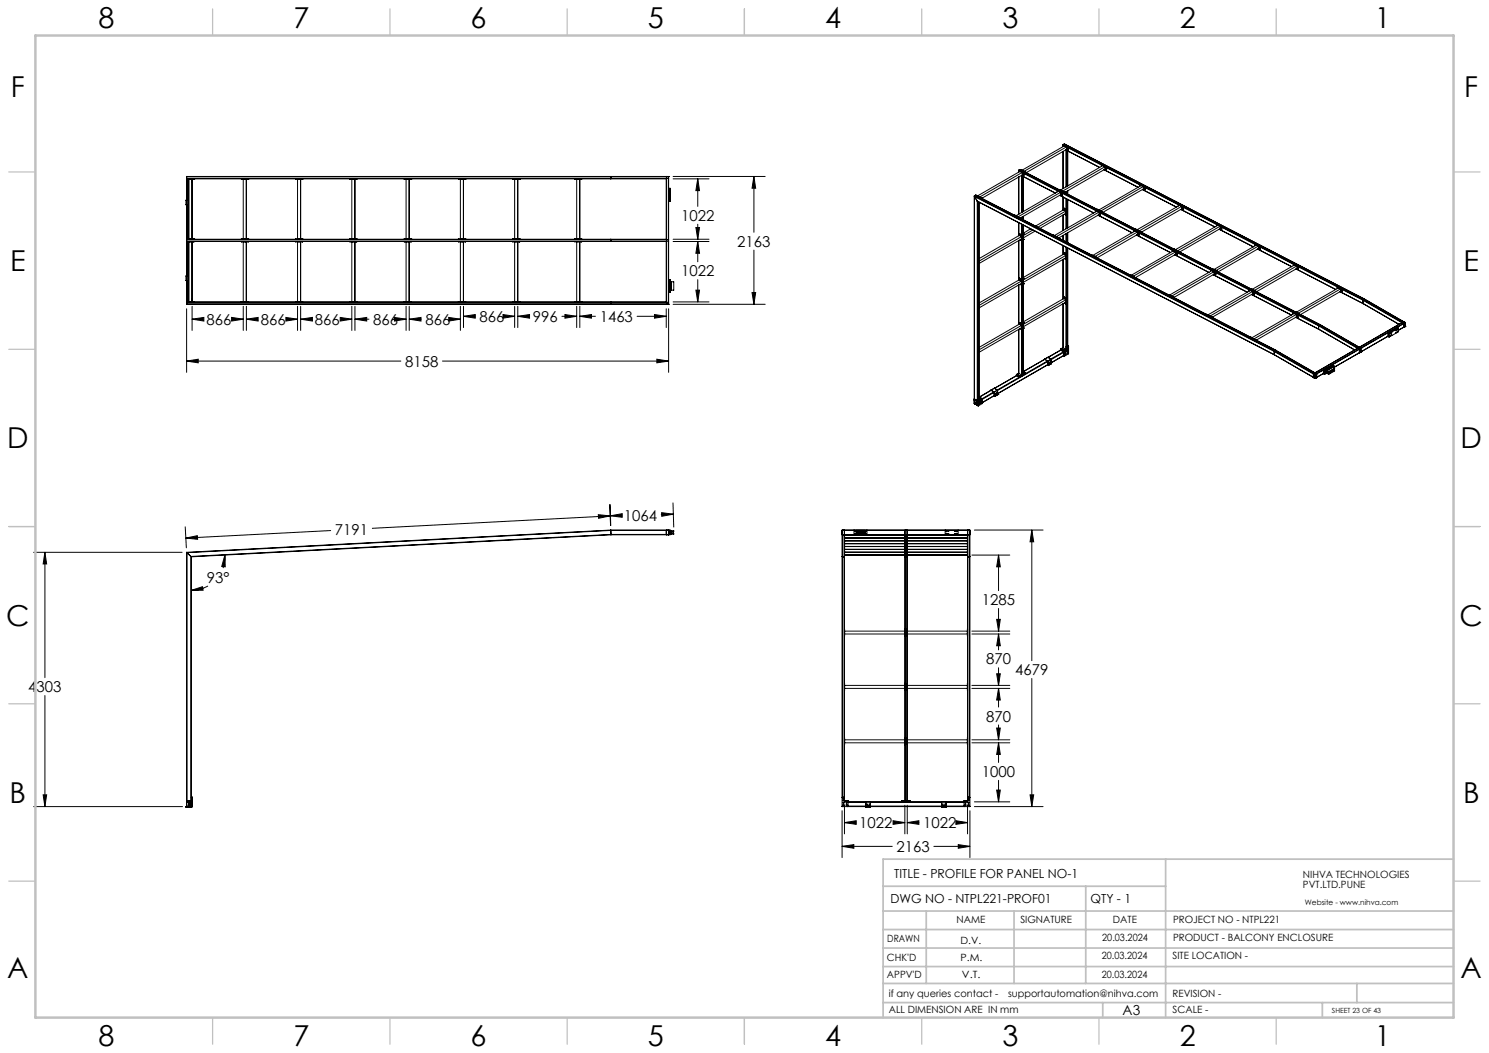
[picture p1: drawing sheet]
<svg xmlns="http://www.w3.org/2000/svg" width="420mm" height="297mm" viewBox="0 0 420 297" stroke-linecap="round" stroke-linejoin="round" font-family="sans-serif">
<g fill="none" stroke="#000" stroke-width=".28">
<path d="M52.5 57.7h.1M52.5 57.8h.5M52.6 49.8v36M52.6 51.4h.4M52.6 50.3l.1 .1M52.6 56.4l.1 1.4M52.6 50.3h136M52.6 49.9h136M52.7 49.8l-.1 .1M52.7 50.4h135.2v17.1h-135.2M52.7 49.8h135.2M52.7 50.4h2"/>
<path d="M52.7 51.4v5M52.7 57.8v8.8M52.8 50.4v.1M53 56.4h-.5v1.3M53 50.5v16.9M53.3 50.5v16.9M54.2 50.5v16.9M54.2 51.4h.1M54.2 50.5h.1M54.2 50.5v.9M54.6 50.4v.1M54.7 50.4h.1"/>
<path d="M68.1 50.4h2M68.1 50.4v.1M68.6 50.5v16.9M69.5 50.5v16.9M70 50.4v.1M70 50.4h.1M83.4 50.4h2M83.4 50.4v.1M83.9 50.5v16.9M84.8 50.5v16.9M85.3 50.4v.1M85.3 50.4h.1"/>
<path d="M98.7 50.4h2M98.7 50.4v.1M99.2 50.5v16.9M100.1 50.5v16.9M100.6 50.4v.1M114 50.4h2M114.1 50.4v.1M114.5 50.5v16.9M115.4 50.5v16.9M115.9 50.4v.1M116 50.4h.1M129.3 50.4h2"/>
<path d="M129.4 50.4v.1M129.9 50.5v16.9M130.7 50.5v16.9M131.2 50.4v.1M131.3 50.4h.1M131.3 50.4v.1M144.6 50.4h2M144.7 50.4v.1M145.2 50.5v16.9M146 50.5v16.9M146.5 50.4v.1M146.6 50.4h.1"/>
<path d="M146.6 50.4v.1M162.1 50.4h2M162.2 50.4v.1M162.7 50.5v16.9M163.5 50.5v16.9M164 50.4v.1M172.3 50.3h.1M172.3 49.9h.1M172.3 49.9v.4M187.9 49.8h.1M188 49.8h.5M188 49.8v36"/>
<path d="M188.5 49.8h.1M188.5 49.8v36M188.6 49.8h.1M188.6 50.3v17.3M188.6 49.8v.1M188.6 49.9v.4M188.6 53.1h.5v3.7h-.5M188.8 53.1v3.7M189.9 49.8h25.9M189.9 50.4h10.1M196.8 50.4v7.8M196.8 50.4l.5 3.4h-1z"/>
<path d="M212.7 49.8v15.7M212.7 49.8l.4 3.3h-1zM274.8 55.3v58.5M274.8 55.2v.2M274.8 55.4v57.4M274.8 55.4l.9 1.3M274.8 55.4l84.6 43.7M274.8 55.2l84.7 43.8M275.2 55.1h.1M275.2 55.1l84.6 43.7M275.2 55.1l-.4 .1M275.2 55.1l84.7 43.7"/>
<path d="M275.3 55.1h.1M275.4 55.1l1.3 .7M275.4 55.1l1.3 .6M275.7 56.7v.1M275.7 56.7v56.6M275.7 56.7l83.7 43.3M275.7 56.8l83.7 43.3M275.8 55.2l11.9-6.9 .6 .3-11.9 7zM275.8 56.9v55.3M276.1 57v55M276.7 55.8h.1M276.7 55.7v.1"/>
<path d="M276.7 55.7l.1 .1M276.8 55.8h.1M287.3 48.1v.5M287.4 48v.2M287.4 49.9l-.1 10.5M287.4 48.2l1.3 .6M287.4 48.2h-.1M287.4 48l84.6 43.8M287.7 47.8h.1M287.7 47.8l84.7 43.8M287.7 47.8l-.3 .2M287.9 47.9l1.3 .6"/>
<path d="M288.1 49.5h.1M288.1 49.5l9.6 4.9M288.1 49.5v10.4M288.3 48l11.9-6.9 .6 .3-11.9 6.9zM288.3 48.6l.1 .8M288.3 49.6v10.3M288.4 49.4l-11.5 6.5M288.4 49.4l.4 .1M288.5 49.1h.1M288.6 49.8v9.9M288.7 49.8v9.9M288.7 48.8v.1"/>
<path d="M288.7 48.8h.1M288.7 48.8l.1 .1M288.8 48.9l-.1 .6M288.8 48.9h-.1M288.8 48.9l9.4 4.9M289.2 48.5v.1M289.2 48.5h.1M289.3 48.6h.1M298.2 53.8v.3M298.2 53.8l1.3 .6M298.2 53.7v.1M298.2 53.7l1.3 .7"/>
<path d="M298.7 53.4v.1M298.7 53.4l1.3 .7M299.1 53.6l12-6.9 .6 .3-12 6.9zM299.2 54.3v.6M299.2 54.9l-11.4 6.6M299.2 54.9l.3 .2M299.3 54.7h.1M299.4 54.6v.1M299.5 54.4l.1 .1M299.5 54.4h.1M299.6 55.1h.1M299.6 54.5v.6"/>
<path d="M299.6 55.1h-.1M299.6 54.5h.1M299.6 54.5l9.4 4.9M299.8 41l.1 .3v-.2M299.9 40.8v.2M299.9 40.9v.1M299.9 42.7v10.5M299.9 55.6v3.7M299.9 40.8l84.6 43.7M299.9 40.9l-.1 .1M299.9 40.9l1.4 .8M299.9 40.9h.1"/>
<path d="M300 54.1l.1 .1M300 54.1h.1M300 59.2l.6 .3-7.9 4.6M300 59.2l-7.9 4.6M300.1 54.2h.1M300.1 58.7l-.1 .5M300.1 58.7l.5 .3M300.2 40.6h.1M300.2 40.6l84.7 43.7M300.2 40.6l-.3 .2M300.4 59.2h.1M300.4 59.1h.1"/>
<path d="M300.6 59v.1M300.6 59h.1M300.6 59.1v1.5M300.6 42.3h.1M300.7 42.3v.1M300.7 42.3l9.5 4.9M300.7 42.3v10.4M300.7 54.1v.4M300.7 56v8.6M300.7 42.4l9.5 4.8M300.8 42.4v10.2M300.8 54v.6"/>
<path d="M300.8 56.1v8.4M300.8 41.4l.1 .7M300.9 42.1l-11.4 6.6M300.9 42.1l.3 .2M301 41.8h.1M301 41.8l.1 .1M301.1 42.6v9.9M301.1 53.8v.9M301.1 56.3v8M301.2 42.6v9.8M301.2 53.8v1M301.2 56.3v8"/>
<path d="M301.2 41.7l.1 .6M301.2 41.7h.1M301.2 42.3h.1M301.3 41.7l9.4 4.9M301.3 41.7l-.1 .6M309 59.3l1.3 .7M309 59.3l1.4 .7M309 59.3v.5M309.6 59.1l1.2 .6M309.6 59.1h-.1M309.6 59v.1M309.6 59l1.3 .7"/>
<path d="M310 59.2l11.9-6.9 .6 .3-12 6.9zM310 59.8v.7M310.7 46.5l1.4 .7M310.7 46.5v.5M310.8 46.5h-.1M310.8 59.7l.1 .1M310.9 59.7h-.1M310.9 59.7v.1M310.9 59.8h.1M311.4 47.9l9.6 4.9M311.7 47.7l-11.4 6.6M311.7 47v.7"/>
<path d="M311.7 47.7l.3 .2M311.8 47.4h.1M311.9 47.4h.1M312 47.2l.1 .1M312.1 47.2h-.1M312.1 47.2v.1M312.1 47.3l10.8 5.5M312.1 47.3l-.1 .6M312.1 47.8l-.1 .1M321.6 52.1l-.1 .4M321.6 52.1h.1M321.6 52.1l1.3 .7"/>
<path d="M322.3 53.4l9.5 5-9.6-4.9M322.5 53.3l-11.4 6.6M322.5 52.6v.7M322.7 53.1h.1M322.7 53v.1M322.9 52.8v.1M322.9 52.9l.1 .5-.5-.1M322.9 52.9h.1M322.9 52.8h.1M322.9 52.9l9.5 4.8M332.3 57.7l.1 .4M332.4 57.7h-.1"/>
<path d="M332.4 57.7l1.3 .7M332.4 57.7h.1M333.1 59.1l9.6 4.9M333.3 58.2v.7M333.3 58.9l-11.4 6.6M333.5 58.6h.1M333.5 58.6l.1 .1M333.7 58.4v.1M333.7 58.4h.1M333.7 58.5l.1 .6M333.8 58.5l9.4 4.9M333.8 58.5v.5l-.5-.1"/>
<path d="M333.8 58.5h-.1M52.5 77.9v1.3h.5M52.5 77.8h.1M52.5 77.8h.5M52.6 68.9l.2 .1M52.6 77.8l.1 1.4M52.7 67.5l-.1 .1h136M52.7 68.2l135.2-.1v17.1h-135.2M52.7 67.5h2M52.7 68.2h2M52.7 69v8.8M52.7 79.2v5"/>
<path d="M52.8 66.6l-.2 .1M52.8 69h.2M52.8 66.6h.2M52.8 67.4v.1M52.8 68.2h.1M53 68.2v16.9M53.3 68.2v16.9M54 68.1v.1M54.2 68.2v16.9M54.6 67.4v.1M54.6 68.2h.1M54.7 67.5h.1"/>
<path d="M68.1 68.2h2M68.1 67.5h2M68.1 67.4v.1M68.1 68.2h.1M68.6 68.2v16.9M69.5 68.2v16.9M70 67.4v.1M70 68.2h.1M70 67.5h.1M83.4 68.2h2M83.4 67.5h2M83.4 67.4v.1"/>
<path d="M83.4 68.2h.1M83.9 68.2v16.9M84.8 68.2v16.9M85.3 67.4v.1M85.3 68.2h.1M85.3 67.5h.1M98.7 68.2h2M98.7 67.5h2M98.7 67.4v.1M98.7 68.2h.1M99.2 68.2v16.9M100.1 68.2v16.9"/>
<path d="M100.6 67.4v.1M100.6 68.2h.1M114 68.2h2M114 67.5h2M114.1 67.4v.1M114.1 68.2h.1M114.5 68.2v16.9M115.4 68.2v16.9M115.9 67.4v.1M115.9 68.2h.1M116 67.5h.1M129.3 68.2h2"/>
<path d="M129.3 67.5h2M129.4 67.4v.1M129.4 68.2h.1M129.9 68.2v16.9M130.7 68.2v16.9M131.2 67.4v.1M131.2 68.2h.1M131.3 67.5h.1M131.3 67.4v.1M131.3 68.2h.1M144.6 68.2h2M144.6 67.5h2"/>
<path d="M144.7 67.4v.1M144.7 68.2h.1M145.2 68.2v16.9M146 68.2v16.9M146.5 67.4v.1M146.5 68.2h.1M146.6 67.5h.1M146.6 67.4v.1M146.6 68.2h.1M162.1 68.1h2M162.1 67.5h2M162.2 67.4v.1"/>
<path d="M162.2 68.1v.1M162.7 68.2v16.9M163.5 68.2v16.9M164 67.4v.1M164 68.1v.1M172.3 68h.1M172.3 67.6h.1M172.3 67.6v.4M188.6 68h-136l.1 .1M188.6 68v17.3M188.6 67.6v.4M188.6 78.8h.5v3.7h-.5"/>
<path d="M188.8 78.8v3.7M189.1 79.5h.9v2.3h-.9M189.3 79.5v2.3M189.9 67.5h10.1M189.9 68.1h10.1M196.3 64.2h1l-.5 3.3zM196.8 63.2v4.3M196.8 68.1v5.7M196.8 78.9v6.3M196.8 68.1l.5 3.3h-1zM212.7 70.6v15.2M286.2 60.7l1.4 .7"/>
<path d="M286.2 60.7h.1M286.6 60.9l12-7 .6 .4-12 6.8zM287.3 62.8v3.7M287.4 67.8v11.2M287.5 78.9l.6 .4-11.9 6.8M287.5 78.9l-11.3 6.6M287.5 66.4l-11.3 6.6M287.5 66.4l.6 .3-11.9 7M287.6 61.4v.1M287.6 66l-.1 .4M287.6 78.5l-.1 .4M287.6 78.5l.4 .2"/>
<path d="M287.6 78.5l.5 .2M287.6 66l.4 .2M287.6 66l.5 .2M287.7 67.7l.3 .2M287.8 78.9h.1M287.8 66.4h.1M287.8 78.8v.1M287.8 66.3v.1M288 78.7l.1 .1M288 78.7h.1M288 66.2l.1 .1M288 66.2h.1"/>
<path d="M288.1 67.8l-.1 .1M288.1 79.9l-11.9 7M288.1 67.4l-11.9 6.9M288.1 66.3h.1M288.1 61.3v.4M288.1 63.2v42.6M288.1 78.8h.1M288.3 61.2v.6M288.3 63.3v42.5M288.6 61v1M288.6 63.5v42.1M288.7 66h.1"/>
<path d="M288.7 67.5h.1M288.7 78.5h.1M288.7 63.5l-.1 42.1M288.7 61v1M290.7 64.6l-2 1.2M291.3 64.9l-2.6 1.5M292 65.2l-3.3 1.9M297.4 66.4l12-6.9 .6 .3-12 6.9zM298.3 67h.1M298.3 66.9v.1M298.3 66.9l.1 .1M298.3 66.9l-1.3-.6 1.3 .7"/>
<path d="M298.4 67h.1M299.9 60.6v4.4M299.9 66.4v1.4M299.9 69.3v2.5M299.9 73.1v11.2M300 71.7l-11.3 6.5M300 71.7l.6 .3-11.9 6.9M300.1 71.3l-.1 .4M300.1 71.3l.5 .2M300.2 73l.4 .2M300.2 60.4l.4 .2M300.4 71.7h.1"/>
<path d="M300.4 71.6h.1M300.6 71.5v1.6M300.6 73.1v.1M300.6 60.6h.1M300.6 72.7l-11.9 6.9M300.6 60.2l-7.3 4.2M300.7 65.9v2.3M300.7 69.7v28.8M300.8 65.8v2.5M300.8 69.8v27.9M301.1 65.6v2.8M301.1 70v27.5"/>
<path d="M301.2 65.6v2.9M301.2 70v27.5M307.9 71.9h-.1M307.9 71.9l1.3 .6M307.9 71.9h.1M308.3 72l11.9-6.9 .6 .3-12 7zM308.5 60l-9.6-4.9 9.6 5M309.1 72.5l.1 .1M309.1 72.5h.1M309.2 72.6h.1M309.7 60.7l9.6 4.9-9.6-4.9M310 60.5l-11.4 6.6"/>
<path d="M310 60.5l.4 .2M310.1 60.3h.1M310.2 60.3h.1M310.3 60l.1 .1M310.3 60h.1M310.4 60.1v.6M310.4 60.1v.5M310.4 60.6v.1M310.4 60.1l9.4 4.9M318.7 77.5l1.3 .6M318.7 77.5h.1M319.8 65v.4"/>
<path d="M319.9 64.9l1.3 .7M319.9 64.9l-.1 .1M320 78.1v.1M320 78.1h.1M320 78.1l.1 .1M320.3 64.7h.1M320.4 64.7l1.3 .6M320.4 64.6v.1M320.5 66.3l9.6 5M320.6 66.3l9.6 4.9M320.7 64.8l12-6.9 .6 .3-12 6.9zM320.8 65.4l.1 .7"/>
<path d="M320.9 66.1l-11.5 6.6M320.9 66.1l.3 .2M321 65.9h.1M321.2 65.6v.1M321.2 65.6h.1M321.2 65.7l9.5 4.9M321.2 65.7v.6M321.2 65.7h.1M321.3 66.2l-.1 .1M321.7 65.3l.1 .1M321.8 65.4h.1M330.7 70.6l1.3 .6"/>
<path d="M330.7 70.6v.3M330.7 70.5v.1M331.2 70.2l1.3 .7M331.2 70.2v.1M331.2 70.2h.1M331.4 71.9l9.6 4.9M331.6 70.4l12-6.9 .5 .3-11.9 6.9zM331.6 71.7l-11.3 6.6M331.6 71l-11.9 6.9M331.6 71v.7M331.6 71l-.6-.3-11.9 6.9M331.6 71.7l.4 .2"/>
<path d="M331.8 71.5h.1M331.8 71.4l.1 .1M332 71.9h.1M332 71.2v.1M332 71.3l.1 .6M332 71.3h.1M332 71.2l.1 .1M332.1 71.9h.1M332.1 71.3l9.4 4.9M332.1 71.9h-.1M332.5 70.9v.1M332.5 70.9l.1 .1"/>
<path d="M332.6 71h.1M341.5 76.1v.4M341.5 76.1l1.4 .8M341.5 76.1h.1M342.1 75.8l1.3 .7M342.2 77.5l9.6 4.9M342.4 76.6l.1 .7M342.5 77.3l-11.4 6.6M342.5 77.3l.3 .2M342.6 77h.1M342.7 77v.1M342.9 77.5h-.1"/>
<path d="M342.9 76.9l9.4 4.9M342.9 76.9v.6M342.9 76.9v.5M342.9 77.4v.1M343.2 63.3v.4M343.2 63.3l1.3 .7M343.3 76.5l.1 .1M343.4 76.5h-.1M343.4 76.5v.1M343.4 76.6h.1M343.9 64.7l9.6 4.9M344.1 63.8l.1 .7"/>
<path d="M344.2 64.5l-11.5 6.6M344.3 64.2h.1M344.5 64l.1 .1M344.6 64.1v.6M344.6 64.1v.5l-.4-.1M344.6 64.1l9.4 4.8M354 68.9l1.3 .7M354 68.9v.4M354.1 68.9h-.1M354.4 69.1l-12 6.9 .6 .3 12-6.9v.7M354.7 70.3l9.6 4.9M354.8 70.2l9.5 5"/>
<path d="M355 70.1l-11.4 6.6M355.1 69.8h.1M355.2 69.8h.1M355.3 69.6l.1 .1M355.3 69.6h.1M355.4 69.7l.1 .5-.5-.1M355.4 69.7h.1M355.4 69.7l9.4 4.8M364.8 74.5v.4M364.8 74.5h.1M364.8 74.5l1.4 .7M365.8 75v.7"/>
<path d="M365.8 75.7l-11.4 6.6M365.8 75.7l.4 .2M366 75.4h.1M366.2 75.2v.1M366.2 75.2h.1M366.2 75.3l.1 .5M366.2 75.8v.1M366.3 75.2l-.1 .1M366.3 75.2v.6M366.3 75.3l18.1 9.4M366.3 75.8l-.1 .1M52.6 87.1v17.9"/>
<path d="M52.6 85.7l.1 .1M52.6 85.7h136M52.6 85.3h136M52.7 85.2l-.1 .1M52.7 85.8h135.2M52.7 85.2h2M52.8 85.1v.1M53 84.2h-.4M54.2 90l3.3-.5v1.1zM54.2 86.4v6.8M54.2 90h2.9M54.2 84.2h.1"/>
<path d="M54.2 85.1h.1M54.2 84.2v.9M54.6 85.1v.1M65.3 89.5l3.3 .5-3.3 .6zM66.5 90h2.1M68.1 85.2h2M68.1 85.1v.1M68.6 86.4v6.8M69.5 90l3.3-.5v1.1zM69.5 90h2.9M69.5 86.4v6.8M70 85.1v.1"/>
<path d="M80.6 89.5l3.3 .5-3.3 .6zM81.8 90h2.1M83.4 85.2h2M83.4 85.1v.1M83.9 86.4v6.8M84.8 90h2.8M84.8 86.4v6.8M84.8 90l3.3-.5v1.1zM85.3 85.1v.1M96 89.5l3.2 .5-3.2 .6zM97 90h2.2M98.7 85.2h2"/>
<path d="M98.7 85.1v.1M99.2 86.4v6.8M100.1 90l3.3-.5v1.1zM100.1 90h4M100.1 86.4v6.8M100.6 85.1v.1M111.3 89.5l3.2 .5-3.2 .6zM113.5 90h1M114 85.2h2M114.1 85.1v.1M114.5 86.4v6.8M115.4 90h3.4"/>
<path d="M115.4 86.4v6.8M115.4 90l3.3-.5v1.1zM115.9 85.1v.1M126.6 89.5l3.3 .5-3.3 .6zM128.2 90h1.7M129.3 85.2h2M129.4 85.1v.1M129.9 86.4v6.8M130.7 86.4v6M130.7 89.2h3.4M130.7 89.2l3.4-.5v1zM131.2 85.1v.1"/>
<path d="M131.3 85.1v.1M141.9 88.7l3.3 .5-3.3 .5zM143.4 89.2h1.8M144.6 85.2h2M144.7 85.1v.1M145.2 86.4v6M146 89.2h3.1M146 86.4v6M146 89.2l3.4-.5v1zM146.5 85.1v.1M146.6 85.1v.1M158.5 89.2h4.2"/>
<path d="M159.3 88.7l3.4 .5-3.4 .5zM162.1 85.2h2M162.2 85.1v.1M162.7 86.4v6M163.5 89.2h4.5M163.5 86.4v6M163.5 89.2l3.3-.5v1zM164 85.1v.1M172.3 85.7h.1M172.3 85.3h.1M172.3 85.3v.4M179.7 89.2h8.2"/>
<path d="M184.6 88.7l3.3 .5-3.3 .5zM187.9 87.1v5.3M187.9 85.8h.1M188 85.8h.5M188.5 85.8h.1M188.6 87.1v17.9M188.6 85.8h.1M188.6 85.7v.1M188.6 85.3v.4M189.9 85.8h25.9M189.9 85.2h10.1M196.3 81.8h1l-.5 3.4z"/>
<path d="M212.1 82.5h1l-.4 3.3zM287.4 80.4v11.1M287.4 92.9v12.4M287.5 91.4l.6 .4-11.9 6.9M287.5 91.4l-11.3 6.6M287.6 91l-.1 .4M287.6 91l.4 .3M287.6 91l.5 .2M287.7 80.2l.3 .2M287.7 92.7l.4 .1M287.8 91.4h.1M288 80.4h.1"/>
<path d="M288 91.3h.1M288.1 91.2l-.1 .1M288.1 92.5l-11.9 6.9M288.1 80.3h.1M288.1 80.3l-.1 .1M288.7 91h.1M288.7 92.5h.1M288.7 80h.1M299.2 98.6h.1M299.1 98.7l.1 .1M299.1 98.5l.1 .3M299.2 98.6l.9 .5"/>
<path d="M299.2 98.4l.8 .6M299.2 98.8l.8 .4M299.2 98.8l-3.6 2M299.5 98.4h-.1l.1 .1M299.5 98.4v.1M299.5 98.4h.1M299.6 98.4l-.1 .1M299.6 98.4v.1M299.9 98.1l-.7 .3M299.9 85.7v12.4M299.9 98.1l.8 .4M300 99h.1"/>
<path d="M300 99.2h.1M300 99v.2M300 99.2l-3.6 2-.8-.4M300 99.2l.1 .1M300 99.2v1.1M300 84.2l.6 .4-11.9 6.9M300 84.2l-11.3 6.6M300 99.4l-3.5 2M300.1 99.1l-.1 .1M300.1 99v.1M300.1 99.1l.1 .1M300.1 83.8l-.1 .4"/>
<path d="M300.1 83.8l.5 .2M300.1 98.7l-.1 .1M300.1 98.7v.1M300.1 99.3h.1M300.1 99.3v1.1M300.1 83.7l.5 .3M300.1 83.7v.1M300.1 98.7h.1M300.2 98.7l-.2 .1M300.2 98.7v.1M300.2 99.2l-.1 .1M300.2 99.3v1.1"/>
<path d="M300.2 99.2h.1M300.2 85.5l.5 .1M300.3 99.2l-.1 .1M300.4 84.2h.1M300.5 99.4v.1M300.5 100h.1M300.5 99.9v.1M300.5 99.3v.1M300.5 99.4h.1M300.5 99.9h.1M300.6 84v1.7M300.6 99.9l-.1 .1"/>
<path d="M300.6 99.4l-.1 .1M300.6 99.3l-.1 .1M300.6 99.3v.1M300.6 99.9h.1M300.6 99.9h-.1M300.6 85.2l-11.9 6.9M300.7 98.5l-.6 .5M300.7 98.7h.1M300.7 97.8l.1 .1M300.7 97.8v.9M300.8 98.7l-.7 .4M300.8 97.8h-.1"/>
<path d="M300.8 98.8l.1 .1M300.8 98.8l-.6 .4M300.8 97.8h.1M300.8 98.7v.1M300.8 97.9l.1 .1M300.8 98.7l.1 .1M300.8 97.9v.8M300.9 98.9l-.6 .3M300.9 98.8v.1M300.9 97.8l-.1 .1M300.9 98v.8M300.9 97.8l.1 .1"/>
<path d="M301 97.9l-.1 .1M301 99.1v.1M301 99.6v.1M301.1 99l-.1 .2M301.1 99.6l-.1 .1M301.1 99.5l-.1 .1M301.1 99l-.1 .1M301.1 98h.1M301.1 98.5v.1M301.1 99.5v.1M301.1 99l.1 .1M301.1 99.5l.1 .1"/>
<path d="M301.1 99.6h.1M301.1 98.4v.1M301.1 97.9v.1M301.1 97.9h.1M301.2 99.6l-.2 .1M301.2 99.6h-.2M301.2 99.1l-.2 .1M301.2 99l-.2 .1M301.2 97.9l-.1 .1M301.2 98.5l-.1 .1M301.2 97.5h.1M301.2 97.5l.1 .1"/>
<path d="M301.2 99v.1M301.2 99.6h.1M301.2 99h-.1M301.2 97.9h.1M301.2 98.5h.1M301.2 97.5l-.4 .3M301.2 98.4l-.1 .1M301.2 98.4v.1M301.3 97.6h.1M301.3 97.6l-.4 .2M301.4 97.7l-.4 .2M301.4 97.7v2.1l-1.1 .6"/>
<path d="M329.5 83.1h.1M329.5 83.1l1.3 .6M329.6 83l-.1 .1M329.9 83.2l12-6.9 .5 .3-11.9 6.9zM330.8 83.7v.1M330.8 83.7l.1 .1M330.9 83.8h.1M340.4 88.6l-.1 .1M340.7 88.8l12-6.9 .6 .3-12 6.9zM341.6 89.3h.1M341.6 89.3l.1 .1M341.7 89.3v.1"/>
<path d="M341.7 89.4h.1M352.3 81.8v.4M352.4 81.7l1.2 .7M352.4 81.7l-.1 .1M352.4 81.7l1.3 .7M352.4 81.7h.1M352.7 95.1h.1M352.8 81.5h.1M352.9 81.4l1.3 .7M352.9 81.4l-.1 .1M353 83.1l11.3 5.8M353.1 95.3l12-6.9 .6 .3-12 6.9z"/>
<path d="M353.2 81.6l12-6.9 .6 .3-12 6.9zM353.3 82.2v.7M353.3 82.9l-11.4 6.6M353.3 82.9l.4 .2M353.4 82.7h.1M353.5 82.7h.1M353.6 82.4l.1 .1M353.7 82.4h-.1M353.7 82.4v.1M353.7 82.5v.6M353.7 83.1h.1M353.7 82.5l18.2 9.4"/>
<path d="M353.7 82.5h.1M353.7 82.5l.1 .5M353.8 83l-.1 .1M354 95.8h.1M354.2 82.1l.1 .1M354.3 82.2h.1M359.4 99.1l11.5 6.7 .1-.2M359.4 99.1v.9M359.5 99l-.1 .1M359.5 99l11.5 6.6M359.8 98.8h.1M359.8 98.8l-.3 .2"/>
<path d="M359.8 98.8l11.5 6.6M364.7 88.2v.4M364.7 88.2l1.3 .7M364.7 88.2h.1M365.3 87.9h.1M365.3 87.9l1.2 .6M365.7 88.7v.7M365.7 89.4l-11.4 6.6M365.7 89.4l.3 .2M365.9 89.1h.1M366 88.9l.1 .1M366 89.6h.1"/>
<path d="M366.1 89v.5M366.1 89h.1M366.1 89l-.1 .6M366.5 88.5v.1M371.9 92.8l.1 .1M371.9 92.8l-6.4-3.3 6.5 3.4M371.9 91.9v.9M371.9 91.9l11 6.3M371.9 92.8l10.2 5.9M372 92.9l10.1 5.8M372 91.8l-.1 .1M372 91.8l11.5 6.6"/>
<path d="M372.3 91.6h.1M372.3 91.6l-.3 .2M372.3 91.6l11.5 6.6M376.8 81.6l-11.2-5.8 11.1 5.9M377.2 81v.4M377.2 81l1.3 .7M377.3 81h-.1M378 82.3l6.5 3.4M378.2 82.2l-11.3 6.5M378.2 81.5l-12 6.9M378.2 81.5v.7M378.2 81.5l-.6-.3-12 6.9"/>
<path d="M378.2 82.2l.3 .1M378.3 81.9h.1M378.4 81.9h.1M378.5 81.7h.1M378.5 82.3h.1M378.6 81.7v.6M378.6 81.7h.1M378.6 81.6l-.1 .1M378.6 81.6v.1M378.6 82.3h.1M378.6 82.3h-.1M383 98.2l-12.1 7-11-6.4"/>
<path d="M383.4 99.5h.1M383.5 99.4h.1M383.5 98.4v1.1M383.5 98.5v.9M383.8 98.2v1.1M383.8 98.3h.1M383.8 99.3h.1M383.8 99.3l-.3 .2M383.8 98.2l-.3 .2M383.8 98.3l-.3 .2M383.9 98.3l-.1 1M383.9 98.2h.1"/>
<path d="M384.4 84.7l.1 .9M384.4 84.7l11 6.3M384.5 85.6v.1M384.5 85.6l10.1 5.9M384.5 84.5l-.1 .2M384.5 85.7l10.1 5.8M384.5 84.5l11.5 6.7M384.8 84.3h.1M384.8 84.3l11.5 6.7M384.8 84.3l-.3 .2M391.5 94.9l-15.3 8.7M391.5 94.9l.3 .2"/>
<path d="M391.7 93.9l-.2-.1v1.1M391.7 93.9v1.1M391.7 93.9l.1 .2M391.8 94.1v1M392 94.7l.2-.1zM392.4 93.8h.2l-.1 .2zM392.5 93.8l-.1 .1M392.5 94.4l-.1 .2M393.7 93.7h.2l-.1 .2zM393.8 93l-.1 .2M393.8 93.7l-.1 .1M394.1 92.4l.1 .1"/>
<path d="M394.1 92.9l.1 .2zM394.2 92.5l-2.5 1.4M394.2 92.5l.2 .1M394.4 92.6v1l-2.6 1.5M394.4 92.6l-2.6 1.5M395.5 91l-12.1 7-11-6.4M396 92.3h.1M396 90.7h-.1M396 92.2h.1M396 90.7l-25.5 14.7M396 90.7l.4 .2M396 91.2v1.1l.4-.3"/>
<path d="M396.3 91h.1M396.3 91v1M396.3 91l-.3 .2v1M396.3 92h.1M396.3 91l-.3 .2M396.3 92l-.3 .2M396.4 90.9v.1M396.4 92h.1M396.4 91h.1M396.4 90.9l-25.5 14.8M396.4 92l-2 1.2 1.6-.9M396.4 91l-20.5 11.9"/>
<path d="M396.4 91v1M52.6 101.8h60.5M52.6 101.8l3.3-.5v1zM124.8 101.8h63.8M185.3 101.3l3.3 .5-3.3 .5zM274.8 113.7l.2 .3M274.8 112.5h.1M274.8 112.7h.1M274.8 112.7v.1M274.8 112.9h.1M274.8 113.8h.1M274.8 112.8v.1"/>
<path d="M274.8 112.5l.9 .5M274.8 112.7l.9 .4M274.8 112.8l.9 .5M274.8 112.8l.8 .4M274.8 112.9l.8 .4M274.8 113.8l.2 .1M275 113.9v.1M275.5 114.2l.1 .1M275.6 113.2l.1 .2M275.6 114.3h.1M275.6 113.3l.1 .1M275.6 113.3l-.8 .5"/>
<path d="M275.7 113h.1M275.7 113.1h.1M275.7 113.3h.1M275.7 114.3h.1M275.7 114.1l-.2 .1M275.7 113.6l-.7 .4M275.7 113.4l-.9 .4M275.7 114.3l.2 .2M275.7 114.3h-.1M275.7 113.1l.1 .1M275.7 112.3l.1 .1M275.7 112.3v.8"/>
<path d="M275.7 113.2v1.1M275.7 113.2l.1 .1M275.7 114.3l.1 .1M275.8 112.2l-.1 .1M275.8 113.1l-.1 .1M275.8 112.2l.2 .1M275.8 114.4h.1M275.8 112.4h.1M275.8 112.4v2M275.9 112.4v2M276 112.3l-.1 .1M276.1 112.4v.1"/>
<path d="M276.1 113h.1M276.1 113.4l.1-.1 .1 .1M276.1 112.9h.1M276.1 112.9v.1M276.1 112.3h.1M276.1 112.3v.1M276.1 112h.2M276.1 113.4v.1M276.1 114h.1M276.1 112l.2 .1M276.1 112l-.3 .2M276.2 112.4l-.1 .1"/>
<path d="M276.2 112.9l-.1 .1M276.2 112.3v.1M276.2 112.8v.1M276.2 112.4h.1M276.2 112.3h.1M276.2 112.9h.1M276.2 111.9l.7 .4M276.2 113.3l-.1 .2M276.2 113.9l-.1 .1M276.2 113.3l-.1 .1M276.2 113.9h.1M276.2 113.3l.1 .1"/>
<path d="M276.2 113.9l.1 .1M276.2 112.3l-.1 .1M276.3 112l-.5 .4M276.3 114h-.2M276.3 113.9l-.2 .1M276.3 113.4l-.2 .1M276.3 112h.1M276.3 113.9v.1M276.3 112l.1 .1M276.3 112.1l.1 .8M276.3 112.1l-.3 .2M276.4 112.9v.1"/>
<path d="M276.4 112.3h.1M276.4 112.4h.1M276.5 112.5h.1M276.5 112.3l.1 .1M276.5 112.3v.2M276.6 112.4h-.2M276.7 113.1v.1M276.7 113.7h.1M276.8 113.6l-.1 .1M276.8 113l-.1 .1M276.8 113.1l-.1 .1M276.8 113.1h.1"/>
<path d="M276.8 113.5v.1M276.8 113.5l.1 .1M276.8 113.6h.1M276.9 112.5h.1M276.9 113.6l-.2 .1M276.9 113.1l-.2 .1M276.9 113l-.2 .1M276.9 112.3l-.5 .3M276.9 112.4v.1M276.9 113v.1M276.9 113.6h.1M276.9 113l-.1 .1"/>
<path d="M276.9 112.5l.1 .1M276.9 112.5l-.5 .3M277 112.6h.1M277 112.6l-.6 .3M277 112.6l.1 1.2-1.2 .6M277 112.6l-.6 .4M277.1 113.5l3.3-1.9zM279.5 110.1h.1M279.5 110.1l-3.2 1.9 3.3-1.9M279.5 110.1l.9 .5M279.6 110.1l.8 .4M280.3 111.7l.2 .1"/>
<path d="M280.3 111.7h.1M280.4 110.5v.2l-3.3 1.9M280.4 110.5l-3.5 2M280.4 110.6h.1M280.4 110.6v1.1M280.5 109.5h.1M280.5 109.5l-1 .6M280.5 109.5l.8 .5M280.5 111.8h.1M280.6 111.8h.1M280.7 110.9h.1M280.7 111.3l.4-.2-.4 .4z"/>
<path d="M280.9 111.2l-.1 .1M280.9 111.2h.1M280.9 111.2l.2 .1M281.2 110.7h.1M281.1 110.7h.1M281.3 110l.1 .1M281.3 110l-.9 .6M281.4 111l14.2-8.2-14.2 8.3M281.4 110.1v1.1M281.4 111.2l.1 .1M281.4 110.1l-1 .5M281.4 111.2l-1 .5"/>
<path d="M281.5 111.3h.1M281.5 111.3l-.9 .5M286.7 105.9l.1 .1M286.7 105.7v.2M286.7 105.9l-6.2 3.6M286.7 106l-6.2 3.5M286.8 105.7l.7 .4M286.8 105.7v.3M286.8 106l.7 .4M287.1 105.5l-.1 .2M287.1 105.5l.1 .1M287.2 105.6l-.2 .1"/>
<path d="M287.2 105.6v.1M287.3 105.2l-.5 .5M287.3 105.3h.1M287.4 105.3l.7 .5M287.5 106.1h.2M287.5 106.4h.2M287.5 106.1v.3M287.5 106.4l-6.2 3.6-.8-.5M287.7 105.9h-.2l.1 .1M287.7 105.9l-.1 .1M287.7 105.9h.1M287.7 106.1v.3"/>
<path d="M287.8 105.9l-.2 .1M287.8 105.9v.1M288.1 105.8h.2M288.6 105.6l-.3 .2M288.7 104.8l.6 .4-1.6 .9M289 105.1l-.1 .2M289 105.1v.1M289 105.2l-.1 .1M289 105.2v.1M289.2 105.4l-1.5 .9-1-.5M289.2 105.4h.1M289.2 105.5l-1.5 .9"/>
<path d="M289.3 105.4l-.1 .1M289.3 105.2l-.1 .3M294.6 101.3h.1M294.6 101.3l-5.9 3.5M294.6 101.3l.9 .5M294.7 101.3l.8 .5M294.7 101.3l-6 3.5M295.4 103l.3 .1M295.5 102.9l.2 .2M295.5 101.8l.1 .1-14.2 8.2M295.5 101.8l-6.2 3.6M295.5 101.8l.1 .1"/>
<path d="M295.6 101.9v1.1l.9-.5M295.6 100.8l-1 .5M295.6 100.8l.9 .5M295.7 103.1h.1M295.8 102.2v.1zM295.8 102.2h.1M295.8 102.5l.4-.2v.2l-.4 .3zM296 102.4l-.1 .2M296.1 102.4l.1 .1M296.3 101.9h.1M296.5 101.3h.1M296.5 101.3l-1 .5"/>
<path d="M296.5 101.3v1.2M296.5 102.5h.1M296.5 101.3l-.9 .6M296.6 102.5h.1M296.6 102.6h.1M296.6 102.5v.1M296.6 102.5l-.9 .6M296.6 102.6l-.9 .5M300 100.3l.2 .1M300 100.3l-3.5 2M300 100.3l.1 .1M300.1 100.4h.1"/>
<path d="M300.2 100.4h.1M359.4 100v.1M359.4 100l11.5 6.7M370.5 105.4v1.1M370.5 105.4h.1M370.5 106.5l.4 .2M370.5 105.4v.1M370.5 106.5h.1M370.5 105.4l.4 .3M370.5 105.5h.1M370.5 105.5v1M370.9 105.7h.1"/>
<path d="M370.9 106.7h.1M370.9 106.6l.1 .1M370.9 105.7v1M371 106.7h.1M371.3 105.4v1.1M371.3 105.5h.1M371.3 105.5l-.4 .2M371.3 106.5h.1M371.3 106.5l-.3 .2M371.3 105.4l-.3 .2M371.4 105.4h.1M371.4 105.5l-.1 1"/>
<path d="M373.3 105.4l-1.9 1.1M373.3 105.4l.2 .1M373.3 105.3l-2.4 1.4M373.5 104.5l-.2-.2v1.1M373.5 104.5v1M373.5 105.5l.2 .1M373.5 104.5l.2 .1M373.7 104.6v1M373.9 104.6v.1zM374.2 105h.1M374.2 104.3v.7M374.2 105v.3"/>
<path d="M374.2 104.3l.1 .1M374.2 105.3l.1 .1M374.2 105.3l-.5 .3M374.3 104.4v.1M374.3 105.4l.5 .2M374.3 104.5l.5 .3M374.3 105.3h.1M374.6 105h.1M374.6 105l-.3-.1 .3 .3M374.6 105.2l.1 .1M374.7 105.3l.1 .1M374.8 104.8v.2"/>
<path d="M374.8 105.4v.2M374.8 105h-.1M375.9 102.9l-5 2.8M375.9 102.9l.3 .2M375.9 103.5l.2-.1-.1 .1M375.9 103.5l-1.6 .9M375.9 103.5h.1M375.9 103.5l-1.7 .8M376 103.5l-1.7 1M376 103.5l.4 .3M376 103.5h.1M376.1 103l-2.6 1.5"/>
<path d="M376.1 104.2l.2 .1M376.2 103.1l-2.5 1.5M376.2 103.1v.6M376.3 104.3h.1M376.3 104.3l-1.7 .9M376.3 104.3l-1.6 1M376.3 104.3l.1 .1M376.4 103.8l-1.6 1M376.4 103.8v.2l-1.6 1M376.4 104.4v.2l-1.6 1M376.4 104.4l-1.6 1M9.5 155.8h41.9"/>
<path d="M12.7 155.8v35.3M12.7 155.8l.5 3.3h-1zM52.2 148.6l.4 5.9M52.4 151.8l3.3-.7v1zM52.6 155.8l.1 .1M52.6 155.8v71.8M52.7 155.9v69.9M52.7 155.9l1.1 1M53.8 156.9l.2 .2M53.8 156.9v68.9M54 157.1v67.7M63.4 156.6l.1 3.3-1-.1z"/>
<path d="M63.4 156.6l-.1 1.8-.4 1.8M93.3 149.6l-40.9 2.2M168.8 145.2l3.3 .3-3.3 .7zM171.9 142.3l.3 5.9M172.1 145.5l-67.1 3.5M172.1 142.3l.2 5.9M172.2 145.5l3.3-.6v1zM172.3 149.5v.1M172.3 149.5l16.3 .1M172.3 149.6h16.3M172.3 149.6l-119.6 6.3M172.3 149.5l-119.7 6.3"/>
<path d="M172.3 149.6v1.1M172.3 150.7v.1M172.3 150.7h16.3M172.3 150.7l-118.5 6.2M172.3 150.8l-118.3 6.3M174.8 145.4l-2.6 .1M186.6 144.6l3.3 .4-3.2 .6zM187.9 149.6v1.2M188 150.8h.1M188 149.6h.6M188 149.5l-.1 .1M188.5 149.5l.1 .1"/>
<path d="M188.6 150.8h.1M188.6 149.6v1.2M188.6 149.5h.5v1.3h-16.8M188.8 149.5v1.3M189.1 150.7l.1 .1M189.2 149.9h.1M189.2 150.4h.1M189.2 150.8h.1M189.2 149.6h.1M189.2 149.6h-.1M189.2 150.4l-.1 .1M189.3 149.6h.1"/>
<path d="M189.4 149.6l.6 .1-.1 .3-.3-.1-.2 .2 .1 .3 .4-.1 .1 .4h-.6M189.4 150.7l-.1 .1M189.8 141.8l.2 6.9M189.9 145l-3.4 .1M237.5 150.8h.1M237.5 149.6h36.1M237.5 156.9l.6 .2M237.5 150.7l.1 74.1M237.5 149.6v1.2M237.5 150.8v76.6M237.5 150.8h3.4M237.5 150.8h36.1"/>
<path d="M237.6 149.5l-.1 .1M237.6 149.6v1.2M238.1 157.1l.1-.2zM238.1 149.5v75.3M238.1 149.6v1.2M238.2 150.8v75.2h.9M238.2 155.8h17M238.2 155.7h17M238.2 153.4h17M238.2 153.3h17M238.2 152.6h17M238.2 152.5h17"/>
<path d="M238.2 150.9h17M238.2 151h17M238.2 155h17M238.2 154.9h17M238.2 154h.1M238.2 154.1h.1M238.2 154.2h.1M238.2 155.6h.1M238.2 156.4h.1M238.2 156.5h.1M238.2 156.6h.1M238.2 152.4h.1"/>
<path d="M238.2 154.8h.1M238.2 153.2h.1M238.2 151.6h.1M238.2 151.7h.1M238.2 151.8h.1M238.2 156.5h17M238.2 154.1h17M238.2 151.7h17M238.3 150.8v.2M240.9 149.5v1.3M241.5 150h.1M241.5 150.3h.1"/>
<path d="M241.5 150v.3M241.5 150h2.4M241.5 150.3h2.4M241.5 150.4h2.4M241.5 150v-.4h2.4v.4M241.5 150.3v.4l2.4 .1v-.5M241.5 150.7h2.4M241.5 149.9h2.4M241.5 149.7h2.4M243.9 150h.1M243.9 150.3h.1M243.9 150v.3"/>
<path d="M244.5 150.8h22.1M244.5 149.5v1.3M255.2 150.8v5.8M255.2 154h.1M255.2 154.1h.1M255.2 154.2h.1M255.2 155.6h.1M255.2 156.4h.1M255.2 156.5h.1M255.2 152.4h.1M255.2 154.8h.1M255.2 153.2h.1"/>
<path d="M255.2 151.6h.1M255.2 151.7h.1M255.2 151.8h.1M255.2 156.9l.1 .2zM255.2 150.8v75M255.3 149.5v76.3M255.3 149.6v1.2M255.3 157.1h.5M255.8 149.5v76.3M255.8 149.6v1.2M255.8 157.1h.1M255.9 155.8h17"/>
<path d="M255.9 155.7h17M255.9 153.4h17M255.9 153.3h17M255.9 152.6h17M255.9 152.5h17M255.9 150.9h17M255.9 151h17M255.9 155h17M255.9 154.9h17M255.9 154h.1M255.9 154.1h.1M255.9 154.2h.1"/>
<path d="M255.9 155.6h.1M255.9 156.4h.1M255.9 156.5h.1M255.9 156.6h.1M255.9 152.4h.1M255.9 154.8h.1M255.9 153.2h.1M255.9 151.6h.1M255.9 151.7h.1M255.9 151.8h.1M255.9 156.5h17M255.9 150.8v75"/>
<path d="M255.9 154.1h17M255.9 151.7h17M266.6 149.5v1.3M269.8 150.5l.1 .1zM270.3 150.8h3.3M270.3 149.5v1.3M272.9 150.8v75.2h-.9M272.9 154h.1M272.9 154.1h.1M272.9 154.2h.1M272.9 155.6h.1M272.9 156.4h.1"/>
<path d="M272.9 156.5h.1M272.9 156.6h.1M272.9 152.4h.1M272.9 154.8h.1M272.9 153.2h.1M272.9 151.6h.1M272.9 151.7h.1M272.9 151.8h.1M272.9 156.9l.6 .2M273 149.5v75.3M273 149.6v1.2M273.5 157.1l.1-.2z"/>
<path d="M273.5 149.5l.1 .1M273.5 149.6v1.2M273.6 150.8h.1M273.6 150.7l-.1 74.1M273.6 149.6v1.2M273.6 150.8v76.6M274.1 156.6h10.7M274.8 149.5h19.4M281.7 156.6v10M281.7 156.6l.5 3.3h-1.1zM291 149.5v36.8M291 149.5l.6 3.3h-1.1z"/>
<path d="M54 166.5l3.1-1 .2 1zM58.7 165.3l-2.1 .9-2.6 .3M238.2 177.4h.1M238.2 177.5h.1M238.2 179.3h.1M238.2 179.4h.1M238.2 178h17M238.2 178.8h17M255.2 177.5h.1M255.2 179.3h.1M255.2 177.4v2M255.9 177.4h.1"/>
<path d="M255.9 177.5h.1M255.9 179.3h.1M255.9 179.4h.1M255.9 178h17M255.9 178.8h17M272.9 177.4h.1M272.9 177.5h.1M272.9 179.3h.1M272.9 179.4h.1M274.1 178h10.7M274.1 178.8h10.7M281.1 174.7h1.1l-.5 3.3z"/>
<path d="M281.7 171.6v6.4M281.7 178.8v4.5M281.7 178.8l.5 3.3h-1.1zM12.7 196.2v31.3M238.2 194.7h.1M238.2 192.8h.1M238.2 193.3h17M238.2 194.2h17M255.2 194.7h.1M255.2 192.8h.1M255.2 192.8v1.9M255.9 194.7h.1"/>
<path d="M255.9 192.8h.1M255.9 193.3h17M255.9 194.2h17M272.9 194.7h.1M272.9 192.8h.1M274.1 193.3h10.7M274.1 194.2h10.7M281.1 190h1.1l-.5 3.3zM281.7 188.3v5M281.7 194.2v5.2M281.7 194.2l.5 3.2h-1.1zM291 191.4v36.1"/>
<path d="M238.2 210h.1M238.2 208.2h.1M238.2 208.1h.1M238.2 210.1h.1M238.2 208.7h17M238.2 209.5h17M255.2 210h.1M255.2 208.2h.1M255.2 208.1v2M255.9 210h.1M255.9 208.2h.1M255.9 208.1h.1"/>
<path d="M255.9 210.1h.1M255.9 208.7h17M255.9 209.5h17M272.9 210h.1M272.9 208.2h.1M272.9 208.1h.1M272.9 210.1h.1M274.1 208.7h10.7M274.1 209.5h10.7M281.1 205.3h1.1l-.5 3.4zM281.7 204.5v4.2M281.7 209.5v5.5"/>
<path d="M281.7 209.5l.5 3.3h-1.1zM9.5 227.5h42M12.2 224.2h1l-.5 3.3zM52.5 227.6h.1M52.5 227.6h.7M52.6 225.8h.1M52.7 226h.1M52.6 226.2h.1M52.6 227.4l.4 .1-.3-.1v-1.2h1.2v1.2l-.3 .1 .4-.1M52.7 226.2h-.1M52.7 226h1.3M52.7 226.2h1.2"/>
<path d="M52.7 225.8h1.2M52.7 225.8v.4M52.7 226.2l-.1 .1M53.1 227.5h.1M53.1 227.2h.1M53.1 227.2v.4M53.2 226.7h.1M53.2 226.9h.1M53.2 227.2v.3M53.2 227.5h.1M53.2 227.2h.1M53.2 226.6h.1"/>
<path d="M53.2 227.1h.1M53.2 227h.1M53.2 226.6v.3M53.2 226.9v.2M53.2 226.8h.1M53.2 227.2v-.8h.2v1.2M53.2 226.6h.2M53.2 227.1h.2M53.2 227.6h.1M53.2 226.9h.2M53.4 227.6h.1M53.4 227.5h.1"/>
<path d="M53.4 226.6h.1M53.4 227.1h.1M53.4 226.9h.1M53.4 226.6v.3M53.4 226.9v.2M53.4 227.6h.7M53.4 226.7h.1M53.4 226.8h.1M53.4 227.2v.3M53.4 227.2h.1M53.8 226.2l.2 .1M53.9 225.8h.1"/>
<path d="M53.9 226.2h.1M53.9 225.8v.4M54 224.8l.2 .1M54 225.9v.1M54 224.8v.1M54 227.4v.1M54 226v.1M54 226h.1M54 224.9h.2M54 227.4h.2M54 225.9h.1M54 224.9v1"/>
<path d="M54 226.1v1.3M54 227.5v.1M54 226.1h.1M54.1 227.6h.1M54.1 224.9h.1M54.1 227.4h.1M54.1 224.9v2.5M54.2 227.4l-.2 .1M54.2 224.9v2.5M237.5 228.7v13.2M237.5 238.7h14.2M237.5 238.7l3.3-.5v1.1z"/>
<path d="M237.5 227.4l.1 .1M237.5 227.4l6.7 .1M237.6 224.8l-.1 .1M237.6 224.8l.6 .1M238.2 227.1v8.1M238.2 232h2.9M238.2 232l3.3-.5v1zM238.2 225.8h.9M238.7 226.9l.1 .3zM238.7 226.4h.2zM238.8 227v.2zM239.1 226l.1 .1"/>
<path d="M239.1 225.8v1.7M239.1 226h.1M239.1 225.8v.2M239.2 226.2h15.1M239.2 227.4h5M239.2 226.3h5M244.2 227.6h.1M244.2 226.2h.1M244.2 226.2v1.4M244.2 226.2h1.3M244.2 227.6h1.3M244.6 227.2h.5v.3h-.5z"/>
<path d="M244.7 227.2v.3M244.7 227.5h.1M244.7 227.2h.1M244.7 227.5h.4M244.7 227.2h.4M244.8 227.5h.1M244.8 227.5h.2M244.8 227.2h.2M244.8 227.2h.1M244.9 227.2h.1M245 227.5h.1M245.1 227.2v.3"/>
<path d="M245.1 227.2h.1M245.1 227.5h.1M245.5 227.6h.1M245.5 226.2v1.4M245.5 226.2h.1M245.5 227.5h20.1M245.5 227.4h20.1M245.5 226.3h20.1M251.9 231.5l3.3 .5-3.3 .5zM252.9 232h2.3M254.3 226h.2zM254.3 226.2h.2"/>
<path d="M254.5 225.8h-.2v.4M254.5 226.2h2.1M254.5 226h2.1M254.5 225.8v.4M254.5 225.8h2.1M255.2 227.1v8.1M255.9 232h3.3M255.9 227.1v8.1M255.9 232l3.3-.5v1zM256.6 225.8h.2v.4M256.6 226h.2zM256.6 226.2h.2"/>
<path d="M256.6 225.8v.4M256.8 226.2h15.1M263.4 238.7h10.2M265.6 227.6h.1M265.6 226.2v1.4M265.6 226.2h.1M265.6 226.2h1.3M265.6 227.6h1.3M266 227.2h.5v.3h-.5zM266.1 227.2v.3M266.1 227.5h.1M266.1 227.2h.1"/>
<path d="M266.1 227.2h.4M266.1 227.5h.4M266.1 227.5h.3M266.1 227.2h.3M266.2 227.2h.1M266.3 227.2h.1M266.3 227.5h.1M266.4 227.5h.1M266.4 227.2h.1M266.5 227.2v.3M266.5 227.2h.1M266.5 227.5h.1"/>
<path d="M266.9 227.6h.1M266.9 226.2h.1M266.9 227.4h5M266.9 226.3h5M266.9 226.2v1.4M269.6 231.5l3.3 .5-3.3 .5zM270.3 238.2l3.3 .5-3.3 .6zM270.9 232h2M272 226h.1M272 226l-.1 .1M272 225.8v1.7M272 225.8h.9"/>
<path d="M272 225.8v.2M272.2 226.3h.3l-.1 .3zM272.3 226.4h.1zM272.3 227l.1 .2zM272.9 227.1v8.1M273 224.8l-.1 .1M273 224.8l.6 .1M273.6 228.7v13.2M273.6 227.4l-.1 .1M273.6 227.4l-6.7 .1M274.8 227.5h19.4M274.8 226.2h10"/>
<path d="M281.1 222.8h1.1l-.5 3.4zM281.7 220.1v6.1M290.5 224.2h1.1l-.6 3.3z"/>
<circle cx="52.9" cy="51.1" r=".08"/>
<circle cx="52.9" cy="51.1" r=".13"/>
<circle cx="52.9" cy="66.9" r=".08"/>
<circle cx="52.9" cy="68.7" r=".08"/>
<circle cx="52.9" cy="68.7" r=".12"/>
<circle cx="52.9" cy="66.9" r=".12"/>
<circle cx="52.9" cy="84.5" r=".07"/>
<circle cx="52.9" cy="84.5" r=".13"/>
<circle cx="392.1" cy="94.2" r=".09"/>
<circle cx="392.5" cy="94.6" r=".09"/>
<circle cx="393.8" cy="93.1" r=".11"/>
<circle cx="394.2" cy="93.5" r=".06"/>
<circle cx="280.7" cy="111" r=".07"/>
<circle cx="373.9" cy="105.2" r=".07"/>
<circle cx="241.2" cy="149.8" r=".08"/>
<circle cx="241.2" cy="150.5" r=".08"/>
<circle cx="241.3" cy="150.5" r=".08"/>
<circle cx="241.3" cy="149.8" r=".08"/>
<circle cx="244.2" cy="150.5" r=".07"/>
<circle cx="244.2" cy="149.8" r=".09"/>
<circle cx="244.2" cy="150.5" r=".09"/>
<circle cx="244.2" cy="149.8" r=".08"/>
<circle cx="266.9" cy="149.9" r=".07"/>
<circle cx="267" cy="150.5" r=".07"/>
<circle cx="267" cy="150.5" r=".08"/>
<circle cx="267" cy="149.8" r=".08"/>
<circle cx="267.5" cy="149.8" r=".13"/>
<circle cx="267.5" cy="150.6" r=".12"/>
<circle cx="267.5" cy="150.6" r=".08"/>
<circle cx="267.5" cy="149.8" r=".08"/>
<circle cx="269.3" cy="149.8" r=".13"/>
<circle cx="269.3" cy="150.6" r=".12"/>
<circle cx="269.3" cy="150.6" r=".08"/>
<circle cx="269.3" cy="149.8" r=".08"/>
<circle cx="269.9" cy="149.8" r=".07"/>
<circle cx="269.9" cy="149.8" r=".09"/>
<circle cx="269.9" cy="150.5" r=".09"/>
<circle cx="237.9" cy="225.7" r=".13"/>
<circle cx="237.9" cy="225.7" r=".08"/>
<circle cx="237.9" cy="225.1" r=".07"/>
<circle cx="237.9" cy="225.1" r=".13"/>
<circle cx="238" cy="226.4" r=".08"/>
<circle cx="238" cy="227.1" r=".08"/>
<circle cx="238" cy="227.1" r=".12"/>
<circle cx="238" cy="226.4" r=".14"/>
<circle cx="238.8" cy="226.4" r=".13"/>
<circle cx="244.6" cy="226.8" r=".07"/>
<circle cx="245.2" cy="226.8" r=".08"/>
<circle cx="265.9" cy="226.8" r=".07"/>
<circle cx="266.6" cy="226.8" r=".07"/>
<circle cx="272.4" cy="227.1" r=".13"/>
<circle cx="273.2" cy="226.4" r=".08"/>
<circle cx="273.2" cy="227.1" r=".08"/>
<circle cx="273.2" cy="226.4" r=".11"/>
<circle cx="273.2" cy="227.1" r=".13"/>
<circle cx="273.2" cy="225.7" r=".13"/>
<circle cx="273.3" cy="225.7" r=".08"/>
<circle cx="273.3" cy="225.1" r=".07"/>
<circle cx="273.3" cy="225.1" r=".13"/>
</g>
<g fill="none" stroke="#c0c0c0" stroke-width=".35">
<path d="M60 2.5v7.5M110 2.5v7.5M160 2.5v7.5M210 2.5v7.5M260 2.5v7.5M310 2.5v7.5M360 2.5v7.5M2.5 48.5h7.5M410 48.5h7.5M2.5 98.5h7.5M410 98.5h7.5M2.5 148.5h7.5"/>
<path d="M410 148.5h7.5M2.5 198.5h7.5M410 198.5h7.5M2.5 248.5h7.5M410 248.5h7.5M60 287v7.5M110 287v7.5M160 287v7.5M210 287v7.5M260 287v7.5M310 287v7.5M360 287v7.5"/>
</g>
<g fill="none" stroke="#c0c0c0" stroke-width=".5">
<path d="M249.1 257h160.9M249.1 250h79.7M261.3 257v20.4M286 257v20.4M306.2 250v27.4M328.8 242.3v44.7M410 242.3h-160.9v44.7M249.1 272.6h160.9M249.1 267.4h160.9M249.1 262.2h160.9M249.1 277.4h160.9M382.7 277.4v5.4"/>
<path d="M249.1 282.8h160.9M311 282.8v4.2M373 282.8v4.2"/>
</g>
<path d="M10 10h400v277h-400z" fill="none" stroke="#c0c0c0" stroke-width=".7"/>
<path d="M291 149.5l.6 3.3h-1.1zM290.5 224.2h1.1l-.6 3.3zM281.7 156.6l.5 3.3h-1.1zM281.1 174.7h1.1l-.5 3.3zM281.7 178.8l.5 3.3h-1.1zM281.1 190h1.1l-.5 3.3zM281.7 194.2l.5 3.2h-1.1zM281.1 205.3h1.1l-.5 3.4zM281.7 209.5l.5 3.3h-1.1zM281.1 222.8h1.1l-.5 3.4zM237.5 238.7l3.3-.5v1.1zM270.3 238.2l3.3 .5-3.3 .6zM238.2 232l3.3-.5v1zM251.9 231.5l3.3 .5-3.3 .5zM255.9 232l3.3-.5v1zM269.6 231.5l3.3 .5-3.3 .5zM172.2 145.5l3.3-.6v1zM186.6 144.6l3.3 .4-3.2 .6zM52.4 151.8l3.3-.7v1zM168.8 145.2l3.3 .3-3.3 .7zM12.7 155.8l.5 3.3h-1zM12.2 224.2h1l-.5 3.3zM54 166.5l3.1-1 .2 1zM63.4 156.6l.1 3.3-1-.1zM65.3 89.5l3.3 .5-3.3 .6zM54.2 90l3.3-.5v1.1zM69.5 90l3.3-.5v1.1zM80.6 89.5l3.3 .5-3.3 .6zM84.8 90l3.3-.5v1.1zM96 89.5l3.2 .5-3.2 .6zM100.1 90l3.3-.5v1.1zM111.3 89.5l3.2 .5-3.2 .6zM115.4 90l3.3-.5v1.1zM126.6 89.5l3.3 .5-3.3 .6zM130.7 89.2l3.4-.5v1zM141.9 88.7l3.3 .5-3.3 .5zM146 89.2l3.4-.5v1zM159.3 88.7l3.4 .5-3.4 .5zM163.5 89.2l3.3-.5v1zM184.6 88.7l3.3 .5-3.3 .5zM212.7 49.8l.4 3.3h-1zM212.1 82.5h1l-.4 3.3zM196.8 50.4l.5 3.4h-1zM196.3 64.2h1l-.5 3.3zM196.8 68.1l.5 3.3h-1zM196.3 81.8h1l-.5 3.4zM52.6 101.8l3.3-.5v1zM185.3 101.3l3.3 .5-3.3 .5z" fill="#000"/>
<g font-size="8.1">
<text x="27.8" y="8">8</text>
<text x="82.8" y="8">7</text>
<text x="132.8" y="8">6</text>
<text x="182.8" y="8">5</text>
<text x="232.8" y="8">4</text>
<text x="282.8" y="8">3</text>
<text x="332.8" y="8">2</text>
<text x="387.8" y="8">1</text>
<text x="3" y="27.2">F</text>
<text x="413" y="27.2">F</text>
<text x="2.8" y="76.5">E</text>
<text x="412.8" y="76.5">E</text>
<text x="2" y="126.5">D</text>
<text x="412" y="126.5">D</text>
<text x="1.7" y="176.5">C</text>
<text x="411.7" y="176.5">C</text>
<text x="2.7" y="226.5">B</text>
<text x="412.7" y="226.5">B</text>
<text x="2" y="275.7">A</text>
<text x="412" y="275.7">A</text>
<text x="27.8" y="295">8</text>
<text x="82.8" y="295">7</text>
<text x="132.8" y="295">6</text>
<text x="182.8" y="295">5</text>
<text x="232.8" y="295">4</text>
<text x="282.8" y="295">3</text>
<text x="332.8" y="295">2</text>
<text x="387.8" y="295">1</text>
</g>
<g font-size="4.2">
<text x="192.1" y="62.3">1022</text>
<text x="208" y="69.6">2163</text>
<text x="192.1" y="77.9">1022</text>
<text x="58.3" y="91.6">866</text>
<text x="73.6" y="91.6">866</text>
<text x="88.8" y="91.6">866</text>
<text x="105.3" y="91.6">866</text>
<text x="120" y="91.6">866</text>
<text x="135.2" y="90.8">866</text>
<text x="150.3" y="90.8">996</text>
<text x="169.2" y="90.8">1463</text>
<text x="114.3" y="103.4">8158</text>
<text x="176" y="146.8">1064</text>
<text x="94.5" y="150.9">7191</text>
<text x="58.3" y="164.3">93°</text>
<text x="277" y="170.7">1285</text>
<text x="278.2" y="187.4">870</text>
<text x="286.4" y="190.4">4679</text>
<text x="8" y="195.3">4303</text>
<text x="278.2" y="203.5">870</text>
<text x="277" y="219.1">1000</text>
<text x="242.3" y="233.6">1022</text>
<text x="260.4" y="233.6">1022</text>
<text x="252.9" y="240.3">2163</text>
</g>
<text font-size="3.9" x="316.7" y="286.4">A3</text>
<g font-size="3.5">
<text x="252.2" y="247.7">TITLE - PROFILE FOR PANEL NO-1</text>
<text x="251.2" y="254.8">DWG NO - NTPL221-PROF01</text>
<text x="307.6" y="254.8">QTY - 1</text>
</g>
<g font-size="2.8">
<text x="367.5" y="247.7">NIHVA TECHNOLOGIES</text>
<text x="367.5" y="250.5">PVT.LTD.PUNE</text>
<text x="269.8" y="260.4">NAME</text>
<text x="287.8" y="260.4">SIGNATURE</text>
<text x="313.9" y="260.5">DATE</text>
<text x="330.9" y="260.5">PROJECT NO - NTPL221</text>
<text x="250.3" y="265.7">DRAWN</text>
<text x="270.9" y="266.1">D.V.</text>
<text x="310.9" y="265.5">20.03.2024</text>
<text x="330.9" y="265.5">PRODUCT - BALCONY ENCLOSURE</text>
<text x="250.2" y="271.1">CHK'D</text>
<text x="250.2" y="275.8">APPV'D</text>
<text x="270.9" y="271.1">P.M.</text>
<text x="271.3" y="275.8">V.T.</text>
<text x="310.8" y="270.6">20.03.2024</text>
<text x="310.8" y="275.8">20.03.2024</text>
<text x="330.7" y="270.6">SITE LOCATION -</text>
<text x="250.7" y="281.1">if any queries contact -</text>
<text x="284.3" y="281.1">supportautomation@nihva.com</text>
<text x="330.7" y="281.1">REVISION -</text>
<text x="250.7" y="285.6">ALL DIMENSION ARE IN mm</text>
<text x="330.7" y="285.6">SCALE -</text>
</g>
<text font-size="2.1" x="368.1" y="255.1">Website - www.nihva.com</text>
<text font-size="2" x="375.7" y="285.6">SHEET 23 OF 43</text>
</svg>
